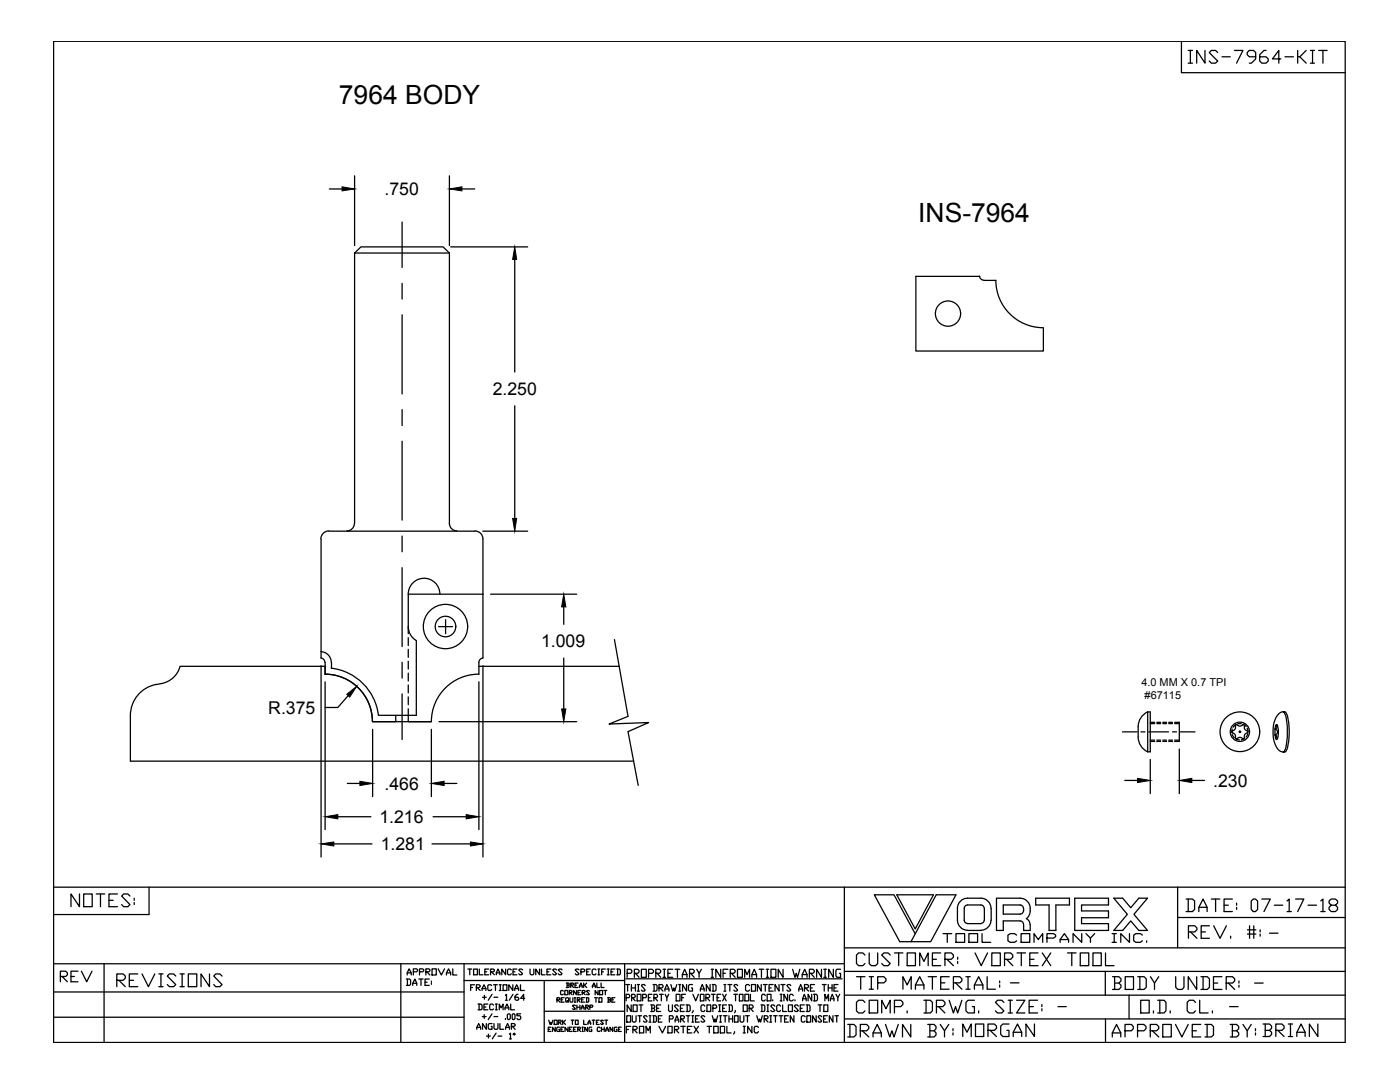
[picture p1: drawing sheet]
<svg xmlns="http://www.w3.org/2000/svg" width="279mm" height="216mm" viewBox="0 0 279 216" stroke-linecap="round" stroke-linejoin="round" font-family="sans-serif">
<!-- layer: titleblk -->
<path d="M10.7 8.2h257.8v199.8h-257.8zM235.8 8.2v6.3h32.7M10.7 177h257.8" fill="none" stroke="#000" stroke-width=".25"/>
<!-- layer: 50 -->
<g fill="none" stroke="#000" stroke-width=".25">
<path d="M168.5 177v31M235 177v12.1M10.7 182.5h19M10.7 197.9h81.9M10.7 192.3h157.8M20.8 192.3v15.7M80 192.3v15.7M92.6 192.3v15.7M92.6 195.7h32.1M108.6 195.7v12.2M124.7 192.3v15.7M168.5 189.1h100"/>
<path d="M168.5 193.8h100M168.5 198.6h100M225.3 198.6v4.7M235 183.1h33.5M10.7 203h81.9M108.6 201.8h16.1M168.5 203.3h100"/>
</g>
<!-- layer: Text -->
<g fill="none" stroke="#000" stroke-width=".25">
<path d="M179 178.5h7.3l-3.6 6.9zM193.1 179.2a2.01 2.01 0 0 0-2 2.1v2.3a2.01 2.01 0 0 0 2 2M193.1 179.2h2.7a2.01 2.01 0 0 1 2 2M81.1 195.4h.6l.2 .2v.8l-.2 .2h-.6M81.3 194.5v-.4l.3-.8 .5 .8v.4M81.3 194.1h.8M81.3 195.4v1.2M82.4 196.6v-.4l.4-.8 .4 .8v.4M82.4 196.2h.8M82.5 193.9h.6l.2-.4-.2-.2h-.6v1.2M83.6 195.4h.8M83.7 193.9h.7l.2-.4-.2-.2h-.7v1.2"/>
<path d="M84 195.4v1.2M84.8 196h.4M85 193.9h.6l.2-.4-.2-.2h-.6v1.2M85.2 193.9l.6 .6M85.7 195.4h-.9v1.2h.9M86.1 195.8v.2M86.1 196.2v.2M86.2 193.3h.9v1.2h-.9zM87.4 193.3l.7 1.2 .6-1.2M89.1 194.5v-.4l.4-.8 .4 .8v.4M89.1 194.1h.8M90.4 193.3v1.2h.8"/>
<path d="M93.4 193.4h.7M93.8 193.4v1.1M93.9 197h.4M94.5 193.4h.8v1.1h-.8zM94.7 196.5h-.8v1.1M95.1 197h.5l.2-.1v-.2l-.2-.2h-.5v1.1M95.2 197l.6 .6M95.7 193.4v1.1h.7M96.2 197.6v-.3l.4-.8 .4 .8v.3M96.2 197.3h.8M96.3 199h.8M96.7 198.6v.8"/>
<path d="M96.8 193.9h.3M97.5 193.4h-.7v1.1h.7M97.9 193.9h.6l.2-.2v-.2l-.2-.1h-.6v1.1M98.1 193.9l.6 .6M98.1 196.7l-.2-.2h-.4l-.1 .2v.7l.1 .2h.4l.2-.2M98.2 198.4l-.8 1.2M98.5 196.5h.8M98.6 199h.7M98.9 196.5v1.1M99 194.5v-.4l.4-.7 .4 .7v.4M99 194.1h.8M99.6 197.6h.4"/>
<path d="M99.6 196.5h.4M99.9 196.5v1.1M100.4 196.5h.8v1.1h-.8zM100.9 198.6l.2-.2v1.2M100.9 199.6h.3M100.9 193.4v1.1l-.8-1.1v1.1M102.1 193.5l-.3-.1h-.3l-.2 .1v.8l.2 .2h.3l.3-.2M102.3 196.5v1.1l-.8-1.1v1.1M102.4 193.9h.4M102.4 198.4l-.8 1.2M102.7 197.6v-.3l.4-.8 .4 .8v.3M102.7 197.3h.8"/>
<path d="M103.2 193.4h-.8v1.1h.8M103.4 198.4h-.2l-.4 .4v.6l.2 .2h.4l.1-.2-.1-.4h-.6M103.9 196.5v1.1h.7M104.3 193.5l-.2-.1h-.4l-.2 .1 .8 .8-.2 .2h-.4l-.2-.2M104.7 199.2h-.8l.6-.8v1.2M105.8 193.4v.9l.2 .2h.4l.1-.2v-.9M107.7 193.4v1.1l-.8-1.1v1.1M108.1 193.4v1.1h.7M109.2 193.9h.3M109.9 193.4h-.7v1.1h.7M111.1 193.5l-.2-.1h-.4l-.2 .1 .8 .8-.2 .2h-.4l-.2-.2M111.2 199.5h.4l.1-.3-.5-.1v.9"/>
<path d="M111.3 199.5l.4 .5M112 199.5h.3M112.2 193.5l-.2-.1h-.4l-.2 .1 .8 .8-.2 .2h-.4l-.2-.2M112.4 197.8l-.1-.2-.4 .2v.6l.1 .1 .4-.1M112.6 199.1h-.6v.9h.6M112.7 197.6h.6v.9h-.6zM113 196.2h.5l.1 .1-.1 .3M113.2 196.6h.3l.1 .3-.1 .1h-.5M113.2 196.2v.8M113.6 198.1h.4l.2-.3-.6-.2v.9M113.7 198.1l.5 .4M113.9 196.6h.4l.2-.3-.6-.1v.8"/>
<path d="M114 196.6l.5 .4M114.8 196.6h.2M115 197.6v.9l-.5-.9v.9M115.3 196.2h-.5v.8h.5M115.3 198.1h.3M115.6 193.5l-.2-.1h-.4l-.2 .1 .8 .8-.2 .2h-.4l-.2-.2M115.6 197l.3-.8 .3 .8M115.6 196.8h.6M115.9 197.6h-.6v.9M115.9 193.9h.6l.2-.2v-.2l-.2-.1h-.6v1.1M116.2 198.1h.4l.2-.3-.6-.2v.9M116.3 198.1l.5 .4"/>
<path d="M116.5 196.2v.8M116.7 196.6l.4 .4M117.1 196.2l-.6 .4M117.1 193.9h.3M117.6 197.8l-.1-.2-.5 .2 .6 .6-.1 .1-.5-.1M117.8 193.4h-.7v1.1h.7M118.2 197l.3-.8 .3 .8M118.2 196.8h.6M118.9 193.5l-.1-.1h-.4l-.2 .1v.8l.2 .2h.4l.1-.2M119.1 196.2v.8h.6M119.3 193.4h.4M119.3 194.5h.4"/>
<path d="M119.4 197.6v.9l-.6-.9v.9M119.5 193.4v1.1M119.7 197.6h.6v.9h-.6zM120 196.2v.8h.6M120.1 193.9h.3M120.5 197.6h.6M120.8 193.4h-.7v1.1M120.8 197.6v.9M121.2 193.4h.4M121.2 194.5h.4M121.3 199.1l.6 .1-.2 .3M121.4 199.5h.3l.2 .3-.2 .2h-.4"/>
<path d="M121.4 193.4v1.1M121.4 199.1v.9M121.9 193.9h.4M122.1 199.5h.3M122.7 199.1h-.6v.9h.6M122.7 193.4h-.8v1.1h.8M123.1 193.4h.5l.2 .1v.8l-.2 .2h-.5M123.3 193.4v1.1M124.9 196.5h.7M124.9 195.3h43.1M125 199.1h.5l.2-.2-.2-.5h-.5v1.3M125.2 194.2h.7l.2-.2v-.3l-.2-.3h-.7v1.6"/>
<path d="M125.3 196.5v1.3M126 196.5v1.3M126 197.1h.8M126.1 199.1h.5l.2-.2-.2-.5h-.5v1.3M126.2 199.1l.6 .6M126.6 194.2h.7l.2-.2v-.3l-.2-.3h-.7v1.6M126.8 196.5v1.3M126.8 194.2l.7 .8M127.2 198.4h.7v1.3h-.7zM127.2 196.5h.4M127.2 197.8h.4M127.4 196.5v1.3"/>
<path d="M128 193.4h1v1.6h-1zM128.3 199.1h.5l.2-.2-.2-.5h-.5v1.3M128.8 196.7l-.2-.2h-.4l-.2 .2 .8 .9-.2 .2h-.4l-.2-.2M129.4 199.1h.3M129.4 194.2h.8l.2-.2v-.3l-.2-.3h-.8v1.6M130.1 198.4h-.7v1.3h.7M130.3 196.5h.6l.2 .2v.9l-.2 .2h-.6M130.5 199.1h.5l.2-.2-.2-.5h-.5v1.3M130.5 196.5v1.3M130.7 199.1l.5 .6M130.9 194.2h.7l.3-.2v-.3l-.3-.3h-.7v1.6M131.1 194.2l.8 .8"/>
<path d="M131.5 197.1h.6l.2-.2v-.2l-.2-.2h-.6v1.3M131.6 198.4h.8M131.7 197.1l.6 .7M132 198.4v1.3M132.3 193.4h.5M132.3 195h.5M132.6 193.4v1.6M132.7 197.8v-.5l.4-.8 .4 .8v.5M132.7 197.3h.8M132.7 198.4l.4 .7v.6M133.3 194.2h.5M133.5 198.4l-.4 .7"/>
<path d="M133.9 196.5l.4 1.3 .2-.7 .1 .7 .5-1.3M134.3 193.4h-1v1.6h1M134.7 193.4h1M134.9 198.4h.8v1.3h-.8zM135.2 193.4v1.6M135.5 196.5h.3M135.5 197.8h.3M135.7 196.5v1.3M136 199.1h.4M136.2 195v-.5l.4-1.1 .5 1.1v.5M136.2 194.5h.9M136.8 198.4h-.8v1.3"/>
<path d="M137 196.5v1.3l-.8-1.3v1.3M137.6 194.2h.7l.2-.2v-.3l-.2-.3h-.7v1.6M137.8 194.2l.7 .8M138.2 196.5h-.6l-.2 .2v.9l.2 .2h.6v-.7h-.2M138.3 198.4l.5 1.3 .6-1.3M139.1 193.4l.4 .8v.8M139.8 197.8v-.5l.4-.8 .3 .8v.5M139.8 198.4h.7v1.3h-.7zM139.8 197.3h.7M140 193.4l-.5 .8M140.9 199.1h.5l.2-.2-.2-.5h-.5v1.3M141.1 199.1l.5 .6"/>
<path d="M141.7 196.5v1.3l-.7-1.3v1.3M141.9 193.4h.5M141.9 195h.5M142 198.4h.7M142.1 196.5h.6l.2 .2v.9l-.2 .2h-.6M142.1 193.4v1.6M142.3 196.5v1.3M142.4 198.4v1.3M143.1 199.1h.4M143.8 198.4h-.7v1.3h.7M143.8 193.4v1.6l-.9-1.6v1.6M144.2 198.4l.7 1.3"/>
<path d="M144.3 194.2h.5M144.5 196.5h.4M144.5 197.8h.4M144.7 196.5v1.3M144.9 198.4l-.7 1.3M145.3 193.4h-1v1.6M145.3 196.5h.7M145.7 196.5v1.3M145.7 194.2h.8l.2-.2v-.3l-.2-.3h-.8v1.6M146 194.2l.7 .8M146.5 198.4h.7M146.8 198.4v1.3"/>
<path d="M147.2 193.4h1v1.6h-1zM147.2 196.7l-.2-.2h-.4l-.1 .2 .7 .9-.2 .2h-.4l-.1-.2M147.6 198.4h.7v1.3h-.7zM148.6 195v-1.6l.5 1.1 .5-1.1v1.6M148.7 198.4h.7v1.3h-.7zM149.6 196.7l-.2-.2h-.4l-.2 .2v.9l.2 .2h.4l.2-.2M149.8 198.4v1.3h.7M150 196.5h.8v1.3h-.8zM150.1 195v-.5l.4-1.1 .5 1.1v.5M150.1 194.5h.9M151.5 193.4h.9M151.9 196.5v1.3l-.7-1.3v1.3"/>
<path d="M152 193.4v1.6M152.3 196.5h.8M152.7 198.7l-.1-.3h-.4l-.2 .3v.8l.2 .2h.4l.1-.2M152.7 196.5v1.3M152.9 193.4h.5M152.9 195h.5M153.1 198.4h.8v1.3h-.8zM153.1 193.4v1.6M153.5 197.1h.4M153.9 193.4h.9v1.6h-.9zM154.2 199.5v.2M154.3 196.5h-.8v1.3h.8"/>
<path d="M155.5 196.5v1.3l-.8-1.3v1.3M155.7 199.7h.4M155.7 198.4h.4M155.9 196.5h.8M155.9 198.4v1.3M156.2 196.5v1.3M156.3 193.4v1.6l-1-1.6v1.6M157.2 198.4v1.3l-.8-1.3v1.3M157.8 196.7l-.2-.2h-.3l-.3 .2 .8 .9-.2 .2h-.3l-.3-.2M158.2 193.4l.5 1.6 .2-.8 .3 .8 .4-1.6M158.3 198.7l-.2-.3h-.3l-.2 .3v.8l.2 .2h.3l.2-.2M158.7 199.5v.2"/>
<path d="M159.4 197.8v-.5l.4-.8 .4 .8v.5M159.4 197.3h.8M160.1 195v-.5l.5-1.1 .5 1.1v.5M160.1 194.5h1M160.2 199.7v-.4l.3-.9 .4 .9v.4M160.2 199.3h.7M160.6 197.1h.5l.3-.2v-.2l-.3-.2h-.5v1.3M160.8 197.1l.6 .7M161.5 194.2h.7l.3-.2v-.3l-.3-.3h-.7v1.6M161.7 197.1h.4M161.8 194.2l.7 .8M162 198.4v1.3l-.7-1.3v1.3"/>
<path d="M162.4 198.4h.5l.2 .3v.8l-.2 .2h-.5M162.5 196.5h-.8v1.3h.8M162.5 198.4v1.3M163.9 193.4v1.6l-.9-1.6v1.6M164.1 196.5h.8M164.4 193.4h.5M164.4 195h.5M164.5 196.5v1.3M164.6 199.7v-1.3l.4 .9 .3-.9v1.3M164.7 193.4v1.6M165.3 197.1h.8M165.3 196.5v1.3"/>
<path d="M165.7 199.7v-.4l.4-.9 .3 .9v.4M165.7 199.3h.7M166.1 196.5v1.3M166.3 193.4v1.6l-.9-1.6v1.6M166.4 197.1h.5M166.8 198.4l.4 .7v.6M167.2 196.5h-.8v1.3h.8M167.6 198.4l-.4 .7M167.8 193.4h-.8l-.2 .3v1l.2 .3h.8v-.8h-.3M182.7 186.3l-4.3-7.8h-3.9l5.1 9.4h6.1l5.1-9.4h-4l-5 9.4M193.1 180.6a.66 .66 0 0 0-.7 .7v2.3a.66 .66 0 0 0 .7 .7M193.1 180.6h2.7a.66 .66 0 0 1 .6 .6"/>
<path d="M196.4 183.6a.66 .66 0 0 1-.6 .7M196.5 181.3v2.3M197.8 183.6a2.01 2.01 0 0 1-2 2M197.8 181.3v2.3M204.2 184.4a.66 .66 0 0 0-.6-.6h-3.4v1.9M204.2 181.2a.66 .66 0 0 0-.6-.6h-3.4v1.8h3.4a.66 .66 0 0 0 .6-.7M204.3 181.3v.5M204.8 183.3a1.29 1.29 0 0 1 .8 1.2M204.9 183.3a2.44 2.44 0 0 0-.8-4l-5.2-.1v6.5M209.4 185.7v-5.1h-2.7v-1.4h6.7v1.4h-2.7v5.1M215.8 184.3v-1.2h5.4v-1.3h-5.4v-1.2h5.4v-1.4h-6.7v6.5M222.3 185.7l2.7-3.3-2.7-3.2h1.8l1.6 1.9 1.6-1.9h1.7l-2.7 3.2 2.7 3.3"/>
<path d="M224.1 185.7l1.6-1.9 1.6 1.9M227.7 199.6h1.6v2.5h-1.6zM231 199.6h1.3l.4 .4v1.7l-.4 .4h-1.3M231.5 199.6v2.5M239.4 199.6v2.5h1.7M95.2 205.4v-.4l.3-.8 .4 .8v.4M95.2 205h.7M95.4 200.3h.6l.2 .3v.7l-.2 .2h-.6M95.6 200.3v1.2M96.3 202.8h.7M96.6 200.9h.4M96.6 202.5v.7"/>
<path d="M97.1 204.2v1.2l-.8-1.2v1.2M97.1 206.7h.8M97.4 200.3h-.8v1.2h.8M97.5 206.4v.7M98.2 204.2h-.6l-.2 .2v.8l.2 .2h.6v-.6h-.2M98.2 202.3l-.8 1.1M98.5 200.6l-.2-.3h-.4l-.2 .3v.7l.2 .2h.4l.2-.2M98.6 204.2v1l.2 .2h.4l.2-.2v-1M98.6 202.8h.7M98.9 201.5h.4M98.9 200.3h.4M99 206.1l-.8 1.2"/>
<path d="M99 200.3v1.2M99.4 206.7h.7M99.6 201.5v-1.2l.4 .8 .4-.8v1.2M99.8 204.2v1.2h.7M100.8 201.5v-.4l.4-.8 .3 .8v.4M100.8 201.1h.7M100.9 203.2v.2M100.9 205.4v-.4l.4-.8 .4 .8v.4M100.9 205h.8M101.2 202.5l.3-.2 .3 .2v.7l-.2 .2-.4-.2zM101.7 206.4l.2-.3v1.2M101.7 207.3h.4"/>
<path d="M101.9 200.3v1.2h.8M102.1 204.8h.5l.2-.2v-.2l-.2-.2h-.5v1.2M102.2 202.5l.2-.2 .4 .2v.7l-.2 .2h-.2l-.2-.2zM102.2 204.8l.6 .6M102.4 206.4l.2-.3 .2 .3-.2 .1zM103.9 202.3h-.7v.4h.5l.2 .1v.4l-.2 .2h-.3l-.2-.2M109.4 205.4h.3M109.5 203.6l.3 .8 .1-.4 .2 .4 .2-.8M110 205h-.6v.8h.6M110.6 203.6h.6v.8h-.6zM110.8 205v.8l-.5-.8v.8M111.4 204h.5l.1-.3-.6-.1v.8"/>
<path d="M111.6 204l.4 .4M111.7 205h-.5l-.1 .7 .6 .1v-.4h-.2M112 205.4h.2M112.3 203.6v.8M112.4 204l.4 .4M112.5 205h-.5v.8h.5M112.8 203.6l-.5 .4M113.4 205v.8l-.6-.8v.8M113.6 205.4h.3M114.2 205h-.6v.8h.6M114.2 203.6v.8M114.5 205.4h.3"/>
<path d="M114.8 203.6h.6v.8h-.6zM115 205h-.5v.8h.5M115.3 205.4h.4l.2-.3-.2-.1h-.4v.8M115.4 205.4l.5 .4M116.1 205.8h.3M116.1 205h.3M116.3 205v.8M116.5 203.6v.8h.5M117.2 205v.8l-.5-.8v.8M117.3 204.4l.3-.8 .3 .8M117.3 204.1h.6M118.1 205h-.4l-.2 .1v.6l.2 .1h.4v-.4h-.1"/>
<path d="M118.4 203.6v.8M119 204h.3M119.6 203.6h-.6v.8h.6M119.8 205.1l-.2-.1-.4 .1v.6l.2 .1 .4-.1M120 205.4h.6M120 205v.8M120.4 203.7l-.1-.1-.4 .1 .5 .5-.1 .2h-.3l-.1-.2M120.6 205v.8M120.7 203.6h.6M120.9 205.8l.3-.8 .2 .8M120.9 205.5h.5M121 203.6v.8"/>
<path d="M122.3 205v.8l-.6-.8v.8M123.1 205h-.4l-.1 .7 .5 .1v-.4h-.1M123.4 205.4h.3M124 205h-.6v.8h.6M125 205.4h.4M125.1 202.7h.7v1.2h-.7zM125.9 204.8h-.9v1.3M126 200.5v1.3l-.8-1.3v1.3M126.2 202.7v1l.2 .2h.3l.2-.2v-1M126.3 205.4h.6l.3-.4-.3-.2h-.6v1.3M126.4 200.5h.8v1.3h-.8zM126.5 205.4l.7 .7"/>
<path d="M127.3 202.7h.7M127.5 200.5h.8M127.6 204.8h.9v1.3h-.9zM127.7 202.7v1.2M127.9 200.5v1.3M128.9 206.1v-1.3l.5 .8 .4-.8v1.3M129.1 202.9l-.1-.2h-.4l-.2 .2 .7 .8-.1 .2h-.4l-.2-.2M129.5 202.7h.4M129.5 203.9h.4M129.7 202.7v1.2M129.9 200.5h.6l.2 .3-.2 .4M130.1 201.2h.4l.2 .4-.2 .2h-.6"/>
<path d="M130.1 200.5v1.3M130.3 202.7h.5l.2 .2v.8l-.2 .2h-.5M130.5 202.7v1.2M131 201.2h.5M131.4 203.3h.4M131.5 204.8l.7 1.3 .6-1.3M131.9 200.5h-.9v1.3h.9M132.1 202.7h-.7v1.2h.7M133.3 204.8h.8v1.3h-.8zM133.4 200.5v1.1l.2 .2h.4l.2-.2v-1.1M133.6 203.3h.6l.2-.4-.2-.2h-.6v1.2M134.6 205.4h.6l.3-.4-.3-.2h-.6v1.3"/>
<path d="M134.7 203.9v-.4l.4-.8 .4 .8v.4M134.7 203.5h.8M134.8 205.4l.7 .7M135.4 200.8l-.2-.3h-.4l-.2 .3 .8 .8-.2 .2h-.4l-.2-.2M135.8 201.2h.4M135.8 203.3h.6l.2-.4-.2-.2h-.6v1.2M135.9 204.8h.9M136 203.3l.6 .6M136.3 204.8v1.3M136.6 200.5h-.8v1.3h.8M136.9 200.5h.6l.2 .3v.8l-.2 .2h-.6M136.9 202.7h.8"/>
<path d="M137.1 200.5v1.3M137.2 205.4h.5M137.3 202.7v1.2M138.1 204.8h-.9v1.3h.9M138.1 202.7h.3M138.1 203.9h.3M138.2 202.7v1.2M138.3 201.6l-.2 .5M138.5 204.8l.9 1.3M138.8 203.3h.4M139.4 204.8l-.9 1.3M139.6 202.7h-.8v1.2h.8"/>
<path d="M140.7 200.8l-.2-.3h-.4l-.2 .3v.8l.2 .2h.4l.2-.2M140.7 202.9l-.3-.2h-.3l-.2 .2 .8 .8-.3 .2h-.3l-.2-.2M141.1 200.5h.7v1.3h-.7zM141.1 204.8h.9M141.5 204.8v1.3M142.1 202.7l.4 1.2 .2-.6 .2 .6 .3-1.2M142.3 201.2h.5l.2-.2-.2-.5h-.5v1.3M142.4 204.8h.9v1.3h-.9zM143.4 200.5h.4M143.4 201.8h.4M143.6 200.5v1.3M143.6 202.7h.4"/>
<path d="M143.6 203.9h.4M143.7 204.8h.9v1.3h-.9zM143.8 202.7v1.2M144.2 201.2h.4M144.3 202.7h.8M144.7 202.7v1.2M145 200.5h-.8v1.3h.8M145.1 204.8v1.3h.8M145.4 200.5h.6l.2 .3v.8l-.2 .2h-.6M145.5 203.3h.7M145.5 202.7v1.2M145.6 200.5v1.3"/>
<path d="M146.2 202.7v1.2M146.6 202.7h.7v1.2h-.7zM146.6 205.9v.2l-.2 .2M146.8 201.6l-.2 .5M147.7 202.7v1l.2 .2h.3l.2-.2v-1M148.3 200.5h.8v1.3h-.8zM148.3 204.8h.4M148.3 206.1h.4M148.5 204.8v1.3M148.8 202.7h.7M149.2 202.7v1.2M149.5 201.2h.6l.2-.4-.2-.3h-.6v1.3"/>
<path d="M149.7 201.2l.6 .6M150.1 204.8v1.3l-.9-1.3v1.3M151 202.7l.4 1.2 .2-.6 .2 .6 .3-1.2M151.4 205l-.2-.2h-.5l-.2 .2v.9l.2 .2h.5l.2-.2M151.9 200.5h.6l.1 .3v.8l-.1 .2h-.6M152 200.5v1.3M152.5 203.3h.6l.2-.4-.2-.2h-.6v1.2M152.7 203.3l.6 .6M153.1 200.5h.3M153.1 201.8h.3M153.2 200.5v1.3M153.6 202.7h.4"/>
<path d="M153.6 203.9h.4M153.8 202.7v1.2M154.4 202.7h.7M154.6 200.8l-.2-.3h-.4l-.2 .3 .8 .8-.2 .2h-.4l-.2-.2M154.8 202.7v1.2M155.5 202.7h.7M155.8 200.8l-.2-.3h-.4l-.2 .3v.8l.2 .2h.4l.2-.2M155.9 202.7v1.2M156.2 200.5v1.3h.8M156.6 203.3h.4M157.3 200.5h.8v1.3h-.8zM157.3 202.7h-.7v1.2h.7"/>
<path d="M158.4 202.7v1.2l-.7-1.2v1.2M159.3 200.8l-.2-.3h-.4l-.2 .3 .8 .8-.2 .2h-.4l-.2-.2M159.7 201.2h.4M160.5 200.5h-.8v1.3h.8M160.7 202.9l-.2-.2h-.4l-.2 .2v.8l.2 .2h.4l.2-.2M160.9 200.5h.6l.2 .3v.8l-.2 .2h-.6M161 202.7h.8v1.2h-.8zM161.1 200.5v1.3M162.9 202.7v1.2l-.7-1.2v1.2M163.3 200.5h.7M163.6 200.5v1.3M164 202.9l-.2-.2h-.4l-.1 .2 .7 .8-.2 .2h-.4l-.1-.2"/>
<path d="M164.4 203.3h.3M164.4 200.5h.8v1.3h-.8zM165.1 202.7h-.7v1.2h.7M166.2 202.7v1.2l-.7-1.2v1.2M238.6 200l-.4-.4h-.9l-.4 .4v1.7l.4 .4h.9l.4-.4"/>
</g>
<!-- layer: 0 -->
<g fill="none" stroke="#000" stroke-width=".25">
<path d="M65.7 37.7h2.6M70.8 35.1v13.9M89.7 35.1v13.9M92.2 37.7h2.5M70.8 50.5l1.2-1.2h16.4l1.3 1.2M70.8 50.5v54M70.8 50.5h18.9M80.2 44.3v9.1M80.2 56.5v3.2M89.7 50.5v54M89.9 49.3h15.4M102.7 51.8v22.4"/>
<path d="M195.5 55.1a.87 .87 0 0 0 .8 .8M195.5 55.1h-12.7v14.9h25.4v-4.6a9.5 9.5 0 0 1-9.5-9.5l-2.3 .1M80.2 62.8v15.8M80.2 81.7v3.2M80.2 88v15.8M102.7 81v22.4M64.1 107.6v23.7M65.6 105.9a1.59 1.59 0 0 0-1.6 1.6M65.6 106h29.2M70.7 104.4a1.5 1.5 0 0 1-1.5 1.5M80.2 107v3.1M80.2 113.3v15.7"/>
<path d="M81.5 118.5a3.2 3.2 0 0 1 3.1-3.1 3.2 3.2 0 0 1 3.2 3.1M81.5 118.6v7.8M81.5 118.6h14.9M89.7 104.4a1.5 1.5 0 0 0 1.5 1.5M94.8 105.9a1.59 1.59 0 0 1 1.6 1.6M96.3 106h9M96.4 107.6v23.7a.87 .87 0 0 0-.8 .9M97.9 118.6h17.2M31.2 136.6a6.3 6.3 0 0 0-5.2 6.2M35.9 133a5 5 0 0 1-4.7 3.6M36 133h28.9M64 131.3a.87 .87 0 0 1 .8 .9"/>
<path d="M64 130a2.14 2.14 0 0 1 2.1 2.2M64.1 132.8v38.2M64.9 134.5a9.5 9.5 0 0 1 9.4 9.5M64.9 132.2v2.4M64.9 136v29.6M66.2 132.2v1.2M69.5 138.8l-2.1 2.4h-2.5M80.2 132.2v3.1M80.2 138.5v9.1M81.5 125.1a3.2 3.2 0 0 0 1.6 2.7M81.5 127.2v1.6M81.5 129.6v1.6"/>
<path d="M81.5 131.9v1.6M81.5 134.3v1.6M81.5 136.7v1.5M81.5 139.1v1.5M83.1 127.8v14.9h-7.6a10.7 10.7 0 0 0-9.4-9.4M87.5 125h2.8M88.9 123.6v2.8M95.6 134.5a9.5 9.5 0 0 0-9.5 9.5M95.6 133h28M95.6 132.2v2.4M95.6 136v29.6M96.4 132.8v38.2"/>
<path d="M112.5 121.1v3.5M112.5 131.3v10.2M122.6 127.6l2.7 15.3-3.7 1.6 7.8-.3-4.1 1.8 2.1 10.7M26 142.8v9.1h100.5M69.3 156.3h2.5M74.4 145.5v13.4M79 142.7v1.3h-4.6h11.7M81.5 141.4v2.6h4.6M86.1 145.5v13.4M87.6 144h27.5M88.6 156.3h2.6M224 146h2.9"/>
<path d="M224.5 155.7h2.5M227.7 146h.8M229 142.1a3.2 3.2 0 0 0-1.9 2.9 5 5 0 0 0 .9 4.3l1 .7M229.1 142.1h.5v7.9h-.5zM229.3 146h3.9M229.6 151.5v6.9M229.6 147.9h.8M229.6 147.7h.8M229.6 144.1h.8M229.6 144.4h.8M230.9 147.9h.7M230.9 147.7h.7"/>
<path d="M230.9 144.1h.7M230.9 144.4h.7M232.1 147.9h.7M232.1 147.7h.7M232.1 144.1h.7M232.1 144.4h.7M233.2 147.9h.8M233.2 147.7h.8M233.2 144.1h.8M233.2 144.4h.8M234 146h.8M234.4 144.1h1v3.8h-1"/>
<path d="M234.4 147.7h1M234.4 144.4h1M235.4 149.5v8.9M235.6 146h2.9M237.9 155.7h2.5M245.9 145.5l-.1 .7M245.9 146.6l.4 .6M246 146.3l.5 .3v.6M246 145.8l-.1 .2 .1 .2M246.5 144.9v.6l-.5 .3M246.5 147.2l.1 .2h.3M246.6 144.6l-.5 .5"/>
<path d="M246.6 147.4l.8 .2M246.9 144.7l-.3-.1-.1 .3M246.9 144.6l.5 .3 .6-.3M246.9 147.4l.5-.3 .6 .3M247.7 144.4l-.7 .1M248 144.7l.3-.1v.3M248.1 144.5l.6 .5M248.4 144.9v.6l.6 .4-.1 .3M248.4 147.3l-.7 .3M248.9 145.3l.2 .7M248.9 146.3l-.5 .3-.1 .7-.3 .1M249 146.4l-.3 .7"/>
<path d="M254.4 146.7a.28 .28 0 0 1 .4 .2 .28 .28 0 0 1-.3 .4M254.4 145.5a.53 .53 0 0 1 .6 .6 .53 .53 0 0 1-.6 .5M254.6 144.8a.32 .32 0 0 1 .2 .3 .32 .32 0 0 1-.4 .3M254.7 144.6h.1a3.4 3.4 0 0 1 0 3 3.7 3.7 0 0 1-.1-3zM256.1 142l.5 .1a10.2 10.2 0 0 1 .5 6.3l-.1 .6a.95 .95 0 0 1-.9 1.1 1.57 1.57 0 0 0 .6-1.7 11.4 11.4 0 0 0-.5-6.3zM256.1 142a2.6 2.6 0 0 0-1.9 2.3 6.2 6.2 0 0 0 1.1 5.5l.8 .3M66.6 168.4h7.6M67.4 163h6.6M86.2 168.4h7.7M86.4 163h6.6"/>
<circle cx="189.2" cy="62.6" r="2.52"/>
<circle cx="88.9" cy="125" r="4.4"/>
<circle cx="88.9" cy="125" r="2.05"/>
<circle cx="247.4" cy="146" r="4"/>
<circle cx="247.4" cy="146" r="1.93"/>
<circle cx="247.4" cy="146" r=".15"/>
</g>
<g fill="#000" stroke="#000" stroke-width=".2">
<path d="M68.3 37.3l2.5 .4-2.5 .4zM89.7 37.7l2.5-.4v.8zM102.7 49.3l.4 2.5h-.8zM102.3 103.4h.8l-.4 2.6zM69.2 138.5l2-1.6-1.4 2.2zM112.5 118.6l.4 2.5h-.8zM71.8 155.9l2.6 .4-2.6 .4zM86.1 156.3l2.5-.4v.8zM112.1 141.5h.8l-.4 2.5zM227 155.3l2.6 .4-2.6 .5zM235.4 155.7l2.5-.4v.9zM64.1 168.4l2.5-.4v.8z"/>
<path d="M64.9 163l2.5-.5v.9zM93 162.5l2.6 .5-2.6 .4zM93.9 168l2.5 .4-2.5 .4z"/>
</g>
<g font-size="6.2">
<text x="170" y="194">CUSTOMER:</text>
<text x="193.7" y="194">VORTEX TOOL</text>
<text x="22.6" y="198.3">REVISIONS</text>
</g>
<g font-size="5.7">
<text x="236.4" y="13.8">INS-7964-KIT</text>
<text x="13.4" y="182">NOTES:</text>
<text x="235.7" y="183.1">DATE:</text>
<text x="248.7" y="183.1">07-17-18</text>
<text x="236.4" y="188.4">REV. #:</text>
<text x="170" y="203.2">COMP. DRWG. SIZE:</text>
<text x="170" y="198.6">TIP MATERIAL:</text>
<text x="221.2" y="198.6">BODY UNDER:</text>
<text x="168.3" y="208.1">DRAWN BY:</text>
<text x="191.2" y="208.1">MORGAN</text>
<text x="221.2" y="208.1">APPROVED BY:</text>
<text x="251.2" y="208.1">BRIAN</text>
</g>
<g font-size="5.3">
<text x="67.6" y="20.7">7964 BODY</text>
<text x="183.2" y="44.4">INS-7964</text>
<text x="11.3" y="197.2">REV</text>
</g>
<text font-size="4.4" x="187.3" y="189.1">TOOL COMPANY INC.</text>
<g font-size="3.5">
<text x="76.7" y="38.9">.750</text>
<text x="98.3" y="78.9">2.250</text>
<text x="108" y="129.1">1.009</text>
<text x="53.5" y="142.4">R.375</text>
<text x="76.7" y="157.6">.466</text>
<text x="242.1" y="157">.230</text>
<text x="75.7" y="164.2">1.216</text>
<text x="76" y="169.7">1.281</text>
<text x="113.2" y="202.5">SHARP</text>
</g>
<g font-size="2.6">
<text x="252.6" y="187.3">-</text>
<text x="200.7" y="197.2">-</text>
<text x="249.4" y="197.6">-</text>
<text x="210.3" y="202.1">-</text>
<text x="244.5" y="202.1">-</text>
</g>
<g font-size="2.2">
<text x="227.8" y="136.9">4.0 MM X 0.7 TPI</text>
<text x="228.4" y="139.6">#67115</text>
</g>
</svg>
